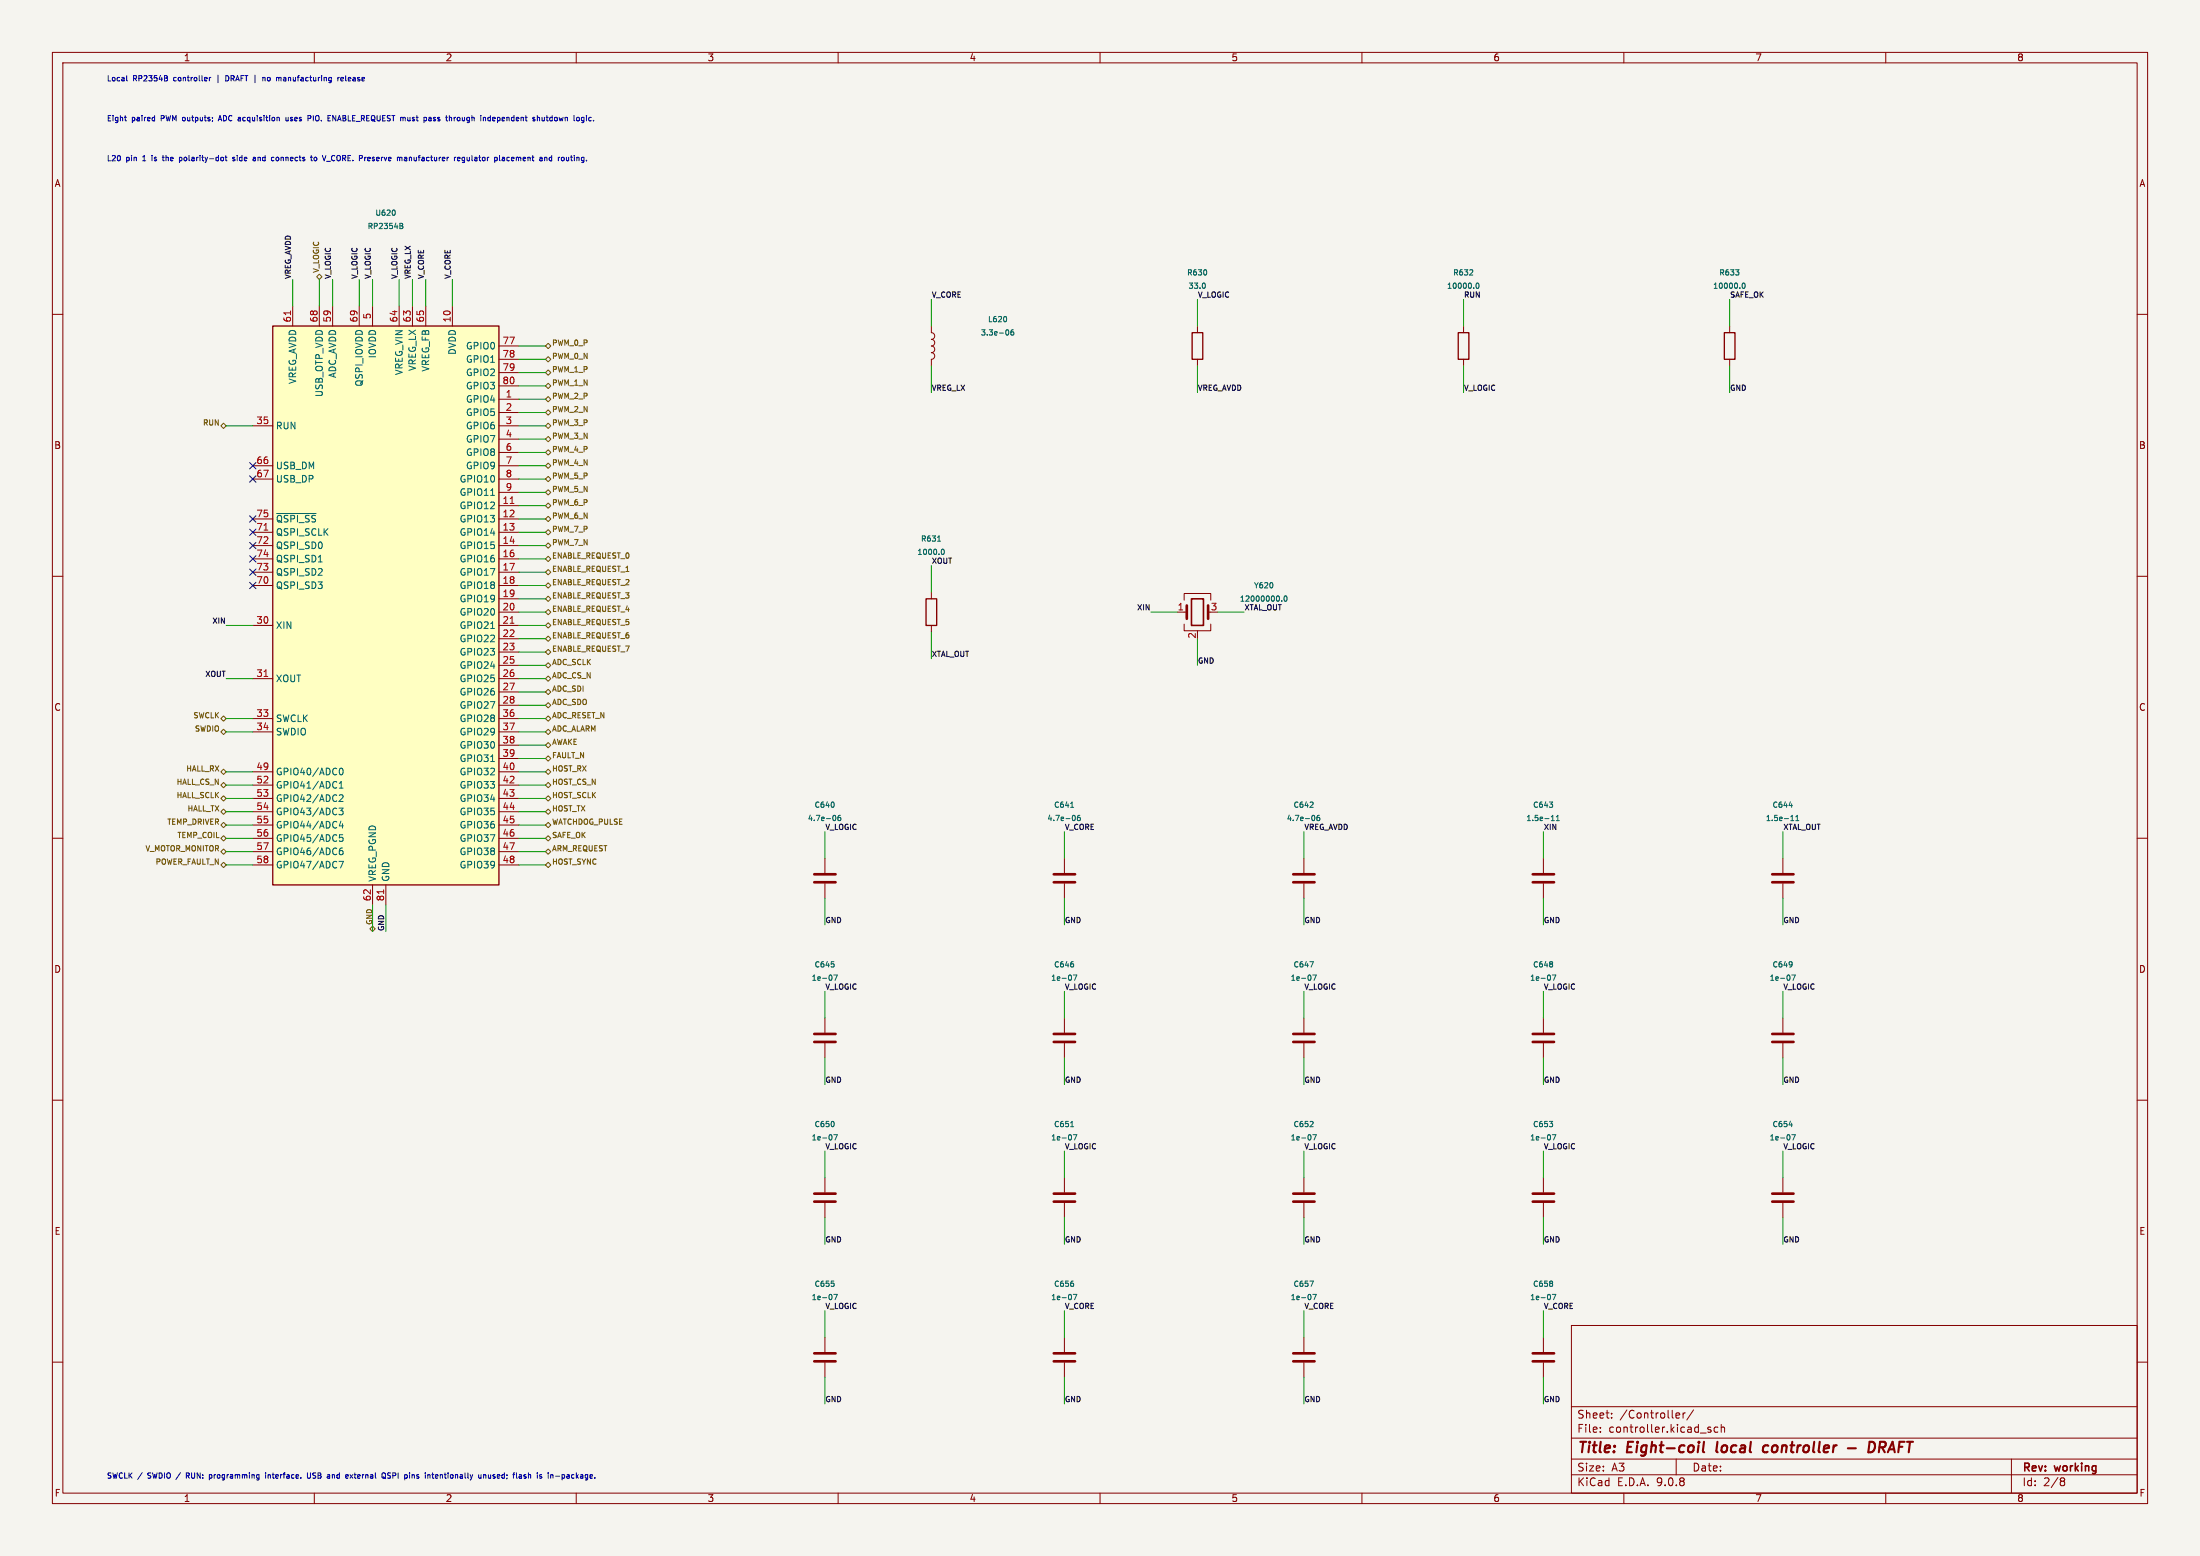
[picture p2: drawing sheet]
<svg xmlns="http://www.w3.org/2000/svg" width="420mm" height="297mm" viewBox="0 0 420 297" stroke-linecap="round" stroke-linejoin="round" font-family="sans-serif">
<path d="M0 0h420v297h-420z" fill="#f5f4ef" stroke="#f5f4ef" stroke-width=".19"/>
<g fill="none" stroke="#840000" stroke-width=".19">
<path d="M10 10h400v277h-400zM12 12h396v273h-396zM60 10v2M110 10v2M160 10v2M210 10v2M260 10v2M310 10v2M360 10v2M10 60h2M177.8 62.2v1.3a.64 .64 0 0 1 .6 .6 .64 .64 0 0 1-.6 .7 .64 .64 0 0 1 .6 .6 .64 .64 0 0 1-.6 .6 .64 .64 0 0 1 .6 .7 .64 .64 0 0 1-.6 .6M177.8 67.3a.64 .64 0 0 1 .6 .6 .64 .64 0 0 1-.6 .7v1.3"/>
<path d="M228.6 62.2v1.3M228.6 68.6v1.3M279.4 62.2v1.3M279.4 68.6v1.3M330.2 62.2v1.3M330.2 68.6v1.3M408 60h2M10 110h2M177.8 113v1.3M177.8 119.4v1.3M224.8 116.8h1.8M226.1 114.6v-1.3h5v1.3"/>
<path d="M226.1 119.1v1.3h5v-1.3M408 110h2M228.6 120.4v.3M10 160h2M408 160h2M157.5 163.8v2.8M157.5 168.7v2.8M248.9 163.8v2.8M248.9 168.7v2.8M294.6 163.8v2.8M294.6 168.7v2.8M340.4 163.8v2.8"/>
<path d="M340.4 168.7v2.8M294.6 194.3v2.8M294.6 199.1v2.8M340.4 194.3v2.8M340.4 199.1v2.8M10 210h2M408 210h2M203.2 255.3v2.8M294.6 255.3v2.8M300 253h108v32h-108zM10 260h2M203.2 260.1v2.8"/>
<path d="M294.6 260.1v2.8M300 278.5h108M300 274.5h108M300 268.5h108M305.5 273.2v.2M305.5 272.5v.1M307.7 270.5v.2M307.7 269.8v.1M320 278.5v3M320.2 269.7l.4 .1 .1 .2-.8 .2M320.6 270.6l-.4 .1M321.3 269.7v1"/>
<path d="M321.7 269.7l-.3 .1-.1 .2M323.3 269.1l-1.3 1.9M326.1 272.8l.5 .2 .1 .2-.3 .2-.4-.1M326.1 272.5h.5M327.9 272.5l-.4-.1-.3 .3 .2 .6h.5M328.6 272.5l.2-.1 .4 .1v.9M328.6 271.9v1.5M384 278.5v6.5M408 260h2M60 285v2M110 285v2M160 285v2"/>
<path d="M210 285v2M260 285v2M300 281.5h108M310 285v2M360 285v2M393.6 282.7h.3M393.9 282.7l.2 .2 .1 .4-.2 .2-.4 .1M394.2 282.4l-.3 .3"/>
</g>
<path d="M325.3 275.2l-.2 1.7 .2 .3M327.9 275.2l-.2 1.9M337.6 276a.66 .66 0 0 0-1 .3l-.1 .5 .2 .3h.7M352.8 276.4h1.5M356.9 275.2a.96 .96 0 0 1 1.1 .6 .96 .96 0 0 1-.3 1.1l-.6 .3h-.4zM358.8 276.3h.7M359.7 275.2h-.8l-.2 2" fill="none" stroke="#840000" stroke-width=".4"/>
<g fill="none" stroke="#840000" stroke-width=".51">
<path d="M226.6 115.6v2.5M230.6 115.6v2.5M155.4 166.9h4.1M155.4 168.4h4.1M246.9 166.9h4.1M246.9 168.4h4.1M292.6 166.9h4.1M292.6 168.4h4.1M338.3 166.9h4.1M338.3 168.4h4.1M292.6 197.4h4.1M292.6 198.9h4.1"/>
<path d="M338.3 197.4h4.1M338.3 198.9h4.1M201.2 258.3h4M201.2 259.8h4M292.6 258.3h4.1M292.6 259.8h4.1"/>
</g>
<g fill="none" stroke="#006464" stroke-width=".19">
<path d="M230 54.1l.1 .3-.1 .6M230.3 51.7v.6M280.5 52.5h.7M281.1 51.6v.3M281.9 54.1l.1-.1a.54 .54 0 0 1 .4 .5 .54 .54 0 0 1-.4 .5 .68 .68 0 0 1-.1-.9zM331.3 51.5h.7l-.4 .4M331.9 52v.4M332.7 54.1l.1-.1a.54 .54 0 0 1 .4 .5 .54 .54 0 0 1-.4 .5l-.2-.3zM192.1 60.5l.1 .3-.1 .5M192.3 62.9a.64 .64 0 0 1 0 1.1M193.5 62.9l-.3 .1-.2 .2v.6l.2 .2 .3-.1v-.5l-.3-.1-.2 .2M179 103.3h.6"/>
<path d="M179.7 105l.2-.2a.54 .54 0 0 1 .4 .5 .54 .54 0 0 1-.4 .5l-.2-.2M244.7 114.7v.1M245.2 113.8l.2-.1a.54 .54 0 0 1 .3 .6 .54 .54 0 0 1-.3 .5l-.3-.4zM159.2 153.3v.6M159.3 155.6a.64 .64 0 0 1 0 1M160.4 155.6l-.3 .1-.1 .2-.1 .5 .2 .2 .4-.1-.1-.4-.3-.1-.2 .2M250.1 154.1h.6M250.6 153.2v.3M250.8 155.6a.64 .64 0 0 1 0 1M251.9 155.6l-.3 .1-.2 .2v.5l.2 .2 .3-.1v-.4l-.3-.1-.2 .2M295.8 153.1h.6l-.3 .4M296.1 156.6h.6"/>
<path d="M296.2 155.9l.2-.3v1M296.4 153.6v.4M297.1 156.6h.6M297.1 155.9l.3-.3v1M341.5 153.8h.7M341.9 156.6h.5M342 155.9l.2-.3v1M342.8 156.6h.6M342.8 155.9l.3-.3v1M296.3 186.1h.7l-.4 1M296.4 183.7v.2M296.4 184.1v.4"/>
<path d="M342.1 186.1h.6l-.4 1M342.1 183.7v.6M342.1 184v.1M204.9 247.1h.7l-.5 1M204.9 245v.4M296.3 247.1h.7l-.4 1M296.4 244.6v.3M296.4 245.1v.3"/>
</g>
<path d="M227.6 63.5h2v5.1h-2zM278.4 63.5h2v5.1h-2zM329.2 63.5h2v5.1h-2zM176.8 114.3h2v5.1h-2z" fill="none" stroke="#840000" stroke-width=".25"/>
<path d="M227.5 114.3h2.2v5.1h-2.2z" fill="none" stroke="#840000" stroke-width=".3"/>
<path d="M52.1 62.2h43.1v106.7h-43.1z" fill="#ffffc2"/>
<path d="M52.1 62.2h43.1v106.7h-43.1z" fill="none" stroke="#840000" stroke-width=".25"/>
<g fill="none" stroke="#840000" stroke-width=".19">
<path d="M55.9 58.4v3.8M61 58.4v3.8M63.5 58.4v3.8M68.6 58.4v3.8M71.1 58.4v3.8M76.2 58.4v3.8M78.7 58.4v3.8M81.3 58.4v3.8M86.4 58.4v3.8M95.2 66h3.9M95.2 68.6h3.9M95.2 71.1h3.9"/>
<path d="M95.2 73.7h3.9M95.2 76.2h3.9M95.2 78.7h3.9M48.3 81.3h3.8M48.3 88.9h3.8M48.3 91.4h3.8M48.3 99.1h3.8M95.2 81.3h3.9M95.2 88.9h3.9M95.2 91.4h3.9M95.2 99.1h3.9M95.2 83.8h3.9"/>
<path d="M95.2 86.4h3.9M95.2 94h3.9M95.2 96.5h3.9M48.3 101.6h3.8M48.3 104.1h3.8M48.3 106.7h3.8M48.3 109.2h3.8M48.3 111.8h3.8M48.3 119.4h3.8M95.2 101.6h3.9M95.2 104.1h3.9M95.2 106.7h3.9"/>
<path d="M95.2 109.2h3.9M95.2 111.8h3.9M95.2 119.4h3.9M95.2 114.3h3.9M95.2 116.8h3.9M48.3 129.5h3.8M48.3 137.2h3.8M48.3 139.7h3.8M95.2 129.5h3.9M95.2 137.2h3.9M95.2 139.7h3.9M95.2 121.9h3.9"/>
<path d="M95.2 124.5h3.9M95.2 127h3.9M95.2 132.1h3.9M95.2 134.6h3.9M48.3 147.3h3.8M48.3 149.9h3.8M48.3 152.4h3.8M48.3 154.9h3.8M48.3 157.5h3.8M95.2 147.3h3.9M95.2 149.9h3.9M95.2 152.4h3.9"/>
<path d="M95.2 154.9h3.9M95.2 157.5h3.9M95.2 142.2h3.9M95.2 144.8h3.9M48.3 160h3.8M48.3 162.6h3.8M48.3 165.1h3.8M71.1 168.9v3.8M73.7 168.9v3.8M95.2 160h3.9M95.2 162.6h3.9M95.2 165.1h3.9"/>
<path d="M203.2 163.8v2.8M203.2 168.7v2.8M157.5 194.3v2.8M157.5 199.1v2.8M203.2 194.3v2.8M203.2 199.1v2.8M248.9 194.3v2.8M248.9 199.1v2.8M157.5 224.8v2.8M157.5 229.6v2.8M203.2 224.8v2.8M203.2 229.6v2.8"/>
<path d="M248.9 224.8v2.8M248.9 229.6v2.8M294.6 224.8v2.8M294.6 229.6v2.8M340.4 224.8v2.8M340.4 229.6v2.8M157.5 255.3v2.8M248.9 255.3v2.8M157.5 260.1v2.8M248.9 260.1v2.8"/>
</g>
<g fill="none" stroke="#006464" stroke-width=".19">
<path d="M75.4 40.2v.3v.5M76.3 42.6l.5 .1 .1 .2-.2 .2M76.3 43.1h.4M76.7 43.1l.2 .2v.2l-.6 .1M52.8 98h7.6M93.7 94.6h.7M60.8 107.3h.7M93.7 120h.7M64.7 154.2h.8l-.4 .5 .3 .2v.5l-.1 .1-.6-.1M64.8 151.8l.5-.1 .2 .4-.8 .9h.8M64.8 150.4h.7M64.8 149.5l.3-.3v1.2"/>
<path d="M65 146.7l.1-.1a.68 .68 0 0 1 .4 .7 .68 .68 0 0 1-.4 .6 .84 .84 0 0 1-.1-1.2zM65.1 156.7l-.3 .9h.8M65.4 157.2v.9M65.4 159.3h-.6v.6l.2-.1 .4 .1 .1 .2-.1 .4-.1 .1-.5-.1M93.7 145.4h.7M204.4 154.1h.6M205 155.6a.64 .64 0 0 1 0 1M206.2 155.6l-.3 .1-.2 .2v.5l.2 .2 .3-.1v-.4l-.3-.1-.2 .2M64.7 164.4h.9l-.6 1.3M65.4 161.9h-.4a.86 .86 0 0 0 0 1.2l.4-.1 .1-.4-.2-.2h-.3l-.2 .2M159.2 186.1h.7l-.5 1M159.2 184v.5"/>
<path d="M204.9 186.1h.7l-.5 1M204.9 184v.5M250.1 183.6h.6l-.4 1M250.6 186.1h.7l-.4 1M159.2 216.6h.7l-.5 1M159.2 214.2v.7M204.4 215.1h.6M204.9 216.6h.7l-.5 1M250.1 215.1h.6M250.6 216.6h.7l-.4 1M250.6 214.1v.4M295.8 214h.6l-.3 .4"/>
<path d="M296.3 216.6h.7l-.4 1M296.4 214.5v.5M341.5 214.7h.7M342.1 216.6h.6l-.4 1M159.2 247.1h.7l-.5 1M159.2 245v.4M250.1 244.5h.6l-.4 1M250.6 247.1h.7l-.4 1"/>
</g>
<path d="M55.5 59.4v.7M97.4 96.1h.7M50.4 101.2h.7M97.4 119h.7M50.4 129.1h.7M73.2 169.8v.8" fill="none" stroke="#a90000" stroke-width=".19"/>
<g fill="none" stroke="#840000" stroke-width=".51">
<path d="M201.2 166.9h4M201.2 168.4h4M155.4 197.4h4.1M155.4 198.9h4.1M201.2 197.4h4M201.2 198.9h4M246.9 197.4h4.1M246.9 198.9h4.1M155.4 227.8h4.1M155.4 229.4h4.1M201.2 227.8h4M201.2 229.4h4"/>
<path d="M246.9 227.8h4.1M246.9 229.4h4.1M292.6 227.8h4.1M292.6 229.4h4.1M338.3 227.8h4.1M338.3 229.4h4.1M155.4 258.3h4.1M155.4 259.8h4.1M246.9 258.3h4.1M246.9 259.8h4.1"/>
</g>
<g fill="none" stroke="#725600" stroke-width=".19">
<path d="M60.5 52.8l.5-.5 .5 .5-.5 .5zM104.1 66l.5-.5 .6 .5-.6 .5zM104.1 76.2l.5-.5 .6 .5-.6 .5zM104.1 71.1l.5-.5 .6 .5-.6 .5zM104.1 68.6l.5-.5 .6 .5-.6 .5zM104.6 73.2l.6 .5-.6 .5-.5-.5zM104.6 78.2l.6 .5-.6 .5-.5-.5zM42.2 81.3l.5-.5 .5 .5-.5 .5zM104.1 94l.5-.5 .6 .5-.6 .5zM104.1 88.9l.5-.5 .6 .5-.6 .5zM104.1 86.4l.5-.5 .6 .5-.6 .5zM104.1 81.3l.5-.5 .6 .5-.6 .5z"/>
<path d="M104.1 99.1l.5-.5 .6 .5-.6 .5zM104.6 96l.6 .5-.6 .5-.5-.5zM104.6 90.9l.6 .5-.6 .5-.5-.5zM104.6 83.3l.6 .5-.6 .5-.5-.5zM104.1 116.8l.5-.5 .6 .5-.6 .5zM104.1 111.8l.5-.5 .6 .5-.6 .5zM104.1 109.2l.5-.5 .6 .5-.6 .5zM104.1 106.7l.5-.5 .6 .5-.6 .5zM104.1 104.1l.5-.5 .6 .5-.6 .5zM104.6 118.9l.6 .5-.6 .5-.5-.5zM104.6 113.8l.6 .5-.6 .5-.5-.5zM104.6 101.1l.6 .5-.6 .5-.5-.5z"/>
<path d="M42.2 137.2l.5-.5 .5 .5-.5 .5zM42.2 139.7l.5-.5 .5 .5-.5 .5zM104.1 139.7l.5-.5 .6 .5-.6 .5zM104.1 121.9l.5-.5 .6 .5-.6 .5zM104.1 134.6l.5-.5 .6 .5-.6 .5zM104.1 129.5l.5-.5 .6 .5-.6 .5zM104.1 127l.5-.5 .6 .5-.6 .5zM104.6 124l.6 .5-.6 .5-.5-.5zM104.6 136.7l.6 .5-.6 .5-.5-.5zM104.6 131.6l.6 .5-.6 .5-.5-.5zM42.2 152.4l.5-.5 .5 .5-.5 .5zM42.2 154.9l.5-.5 .5 .5-.5 .5z"/>
<path d="M42.2 157.5l.5-.5 .5 .5-.5 .5zM42.2 147.3l.5-.5 .5 .5-.5 .5zM42.2 149.9l.5-.5 .5 .5-.5 .5zM104.1 144.8l.5-.5 .6 .5-.6 .5zM104.1 149.9l.5-.5 .6 .5-.6 .5zM104.1 157.5l.5-.5 .6 .5-.6 .5zM104.1 152.4l.5-.5 .6 .5-.6 .5zM104.6 146.8l.6 .5-.6 .5-.5-.5zM104.6 141.7l.6 .5-.6 .5-.5-.5zM104.6 154.4l.6 .5-.6 .5-.5-.5zM42.2 160l.5-.5 .5 .5-.5 .5zM42.2 162.6l.5-.5 .5 .5-.5 .5z"/>
<path d="M42.2 165.1l.5-.5 .5 .5-.5 .5zM71.1 176.8l.5 .5-.5 .5-.5-.5zM104.1 162.6l.5-.5 .6 .5-.6 .5zM104.1 160l.5-.5 .6 .5-.6 .5zM104.6 164.6l.6 .5-.6 .5-.5-.5z"/>
</g>
<g fill="none" stroke="#009600" stroke-width=".19">
<path d="M55.9 53.3v5.1M61 53.3v5.1M63.5 53.3v5.1M68.6 53.3v5.1M71.1 53.3v5.1M76.2 53.3v5.1M78.7 53.3v5.1M81.3 53.3v5.1M86.4 53.3v5.1M177.8 57.2v5M228.6 57.2v5M279.4 57.2v5"/>
<path d="M330.2 57.2v5M99.1 68.6h5M99.1 66h5M99.1 71.1h5M99.1 73.7h5M99.1 76.2h5M99.1 78.7h5M177.8 69.9v5M228.6 69.9v5M279.4 69.9v5M330.2 69.9v5M43.2 81.3h5.1"/>
<path d="M99.1 94h5M99.1 96.5h5M99.1 91.4h5M99.1 99.1h5M99.1 81.3h5M99.1 83.8h5M99.1 86.4h5M99.1 88.9h5M43.2 119.4h5.1M99.1 119.4h5M99.1 101.6h5M99.1 104.1h5"/>
<path d="M99.1 109.2h5M99.1 111.8h5M99.1 114.3h5M99.1 106.7h5M99.1 116.8h5M177.8 108v5M219.7 116.8h5.1M232.4 116.8h5.1M43.2 137.2h5.1M43.2 129.5h5.1M43.2 139.7h5.1M99.1 137.2h5"/>
<path d="M99.1 129.5h5M99.1 139.7h5M99.1 127h5M99.1 134.6h5M99.1 132.1h5M99.1 121.9h5M99.1 124.5h5M177.8 120.7v5M228.6 121.9v5.1M43.2 149.9h5.1M43.2 147.3h5.1M43.2 157.5h5.1"/>
<path d="M43.2 154.9h5.1M43.2 152.4h5.1M99.1 149.9h5M99.1 147.3h5M99.1 157.5h5M99.1 154.9h5M99.1 142.2h5M99.1 144.8h5M99.1 152.4h5M157.5 158.8v5M203.2 158.8v5M248.9 158.8v5"/>
<path d="M294.6 158.8v5M340.4 158.8v5M43.2 160h5.1M43.2 165.1h5.1M43.2 162.6h5.1M71.1 172.7v5.1M73.7 172.7v5.1M99.1 160h5M99.1 165.1h5M99.1 162.6h5M157.5 171.5v5M203.2 171.5v5"/>
<path d="M248.9 171.5v5M294.6 171.5v5M340.4 171.5v5M157.5 189.2v5.1M203.2 189.2v5.1M248.9 189.2v5.1M294.6 189.2v5.1M340.4 189.2v5.1M157.5 201.9v5.1M157.5 219.7v5.1M203.2 201.9v5.1M203.2 219.7v5.1"/>
<path d="M248.9 201.9v5.1M248.9 219.7v5.1M294.6 201.9v5.1M294.6 219.7v5.1M340.4 201.9v5.1M340.4 219.7v5.1M157.5 232.4v5.1M203.2 232.4v5.1M248.9 232.4v5.1M294.6 232.4v5.1M340.4 232.4v5.1M157.5 250.2v5.1"/>
<path d="M203.2 250.2v5.1M248.9 250.2v5.1M294.6 250.2v5.1M157.5 262.9v5.1M203.2 262.9v5.1M248.9 262.9v5.1M294.6 262.9v5.1"/>
</g>
<g fill="none" stroke="#000084" stroke-width=".19">
<path d="M47.7 88.3l1.2 1.2M47.7 90.8l1.2 1.2M47.7 98.5l1.2 1.2M48.9 88.3l-1.2 1.2M48.9 90.8l-1.2 1.2M48.9 98.5l-1.2 1.2M47.7 101l1.2 1.2M47.7 103.5l1.2 1.2M47.7 111.2l1.2 1.2M47.7 106.1l1.2 1.2M47.7 108.6l1.2 1.2M48.9 101l-1.2 1.2"/>
<path d="M48.9 103.5l-1.2 1.2M48.9 111.2l-1.2 1.2M48.9 106.1l-1.2 1.2M48.9 108.6l-1.2 1.2"/>
</g>
<g fill="none" stroke="#0000c2" stroke-width=".19">
<path d="M24.2 14.4v.9l.1 .2M31.9 15l.1 .1-.1 .3M31.9 14.5v.3M40 14.8v.7M40.3 14.8l-.3 .2M43.5 14.5l-.4-.1v1.1l.4-.1M50.2 14.9l.4-.1v.7M50.2 14.8v.7M53.4 14.8l.3 .1v.6M64.5 14.8v.7M64.8 14.8l-.3 .2M65.1 15.1l.5-.1-.1-.2h-.3l-.1 .1v.5h.4"/>
<path d="M23.8 22.4h.3M24 23l.1 .1M29 29.7v.1M29 30v.7M31 30h.4M31.1 29.7v.8l.3 .2M34.3 30.1l.2-.1 .2 .2-.1 .4h-.3M34.3 30v1M41.7 23.1l.3-1 .3 1M41.8 22.8h.4M42.6 30.1v.5M43 30h.4"/>
<path d="M43.1 29.7v.8l.3 .2M44.8 30.1l-.2-.1-.2 .2 .1 .1 .3 .1v.2h-.4M48.6 30l.2 .2v.5M48.8 30.6l-.1 .1M48.8 30.3h-.1M49.3 30v.7M49.4 30l-.1 .1M53.1 30.1l-.2-.1-.2 .2 .1 .4h.3M54.6 22.4v.6h.4M55 22.4v.7M59.2 22.6l.2-.2-.1-.2-.5-.1v1M59.8 22.1v1"/>
<path d="M60 30.1l.3-.1 .2 .2v.3l-.2 .2-.4-.2zM62.3 30.8h.8M63.5 29.7l-.2 .4 .2 .5M63.5 23.1v-1l.6 1M77.2 30.1h.4l.1 .6M77.7 30.3l-.5 .2 .1 .2 .4-.1M78.1 30v.7M78.2 30.1h-.1M82 22.4l.3 .1v.6M82.3 23l-.3 .1M82.3 22.6l-.3 .1M85.2 22.1v.8"/>
<path d="M85.8 22.1v1M86.7 22.4v.7M87 22.4l-.3 .2M87.4 30.1l.3-.1 .1 .3-.5 .1M87.4 30.6h.4M88.7 30.1l-.3-.1-.2 .2 .1 .4h.4M88.7 30v.8l-.2 .2h-.2M89.2 30v.5l.3 .2M93.6 22.4h-.3l-.2 .2 .1 .4h.4M93.6 22.1v1M94.1 22.4v.6M94.5 22.6l-.4 .1"/>
<path d="M95.9 30.1h.4v.6M96.3 30.3l-.5 .2 .2 .2 .3-.1M97.2 30.1l-.2-.1-.2 .2 .1 .4h.3M102.7 22.4l.3 .1v.6M103.5 22.4v.6h.4M103.9 22.4v.7M105.3 30.1l-.3-.1-.2 .2 .1 .4h.4M105.3 29.7v1M109.6 29.7v.1M109.6 30v.7M111.1 22.4h.4M111.1 23h.4"/>
<path d="M111.5 22.4v.8l-.4 .2M112 22.1v.1M112 22.4v.7M112.4 22.5v.5M35.6 281.7h.4M35.8 281.7l.3 .5M36 281.1h-.4v1.1M40.1 281.5l.3 .2v.4l-.3 .1M50.7 281.1v.1M50.7 281.5v.7M51.2 281.5v.7M51.6 281.5l-.4 .1"/>
<path d="M58.7 281.1v.9l.2 .2 .4-.2v-.9M59.7 282.1l.2 .1M59.8 281.2v.3M63.8 281.5l-.4 .1M66.8 281.5l.5 .7M67.3 281.5l-.5 .7M73.3 282l.3 .2M73.3 281.1l.3 .4-.1 .5-.2 .2M74.6 281.2l-.4-.1-.2 .2 .1 .3 .4 .2v.3h-.5M78.8 281.5l.3 .1v.6M82.4 281.5h.4M82.7 282.2h.1"/>
<path d="M83.6 281.5h-.3l-.2 .1 .1 .5h.4M83.6 281.7l-.5 .1M92.3 281.6l.4-.1v.7M92.3 281.5v.7M93.2 281.5l.1 .6h.4M93.7 281.5v.7M100.4 281.5h-.2l-.2 .1 .1 .2 .3 .1v.2h-.4M104.7 281.1v.1M104.7 281.5v.7M105.1 281.6l.4-.1 .1 .7M105.1 281.5v.7M107.4 281.5l.4 .2-.1 .4-.3 .1"/>
</g>
<g font-size="2.8" fill="#840000">
<text x="301" y="277.9">Title:</text>
<text x="310.6" y="277.9">Eight-coil</text>
<text x="328.5" y="277.9">local</text>
<text x="338.2" y="277.9">controller</text>
<text x="359.9" y="277.9">DRAFT</text>
</g>
<g font-size="2.1" fill="#840000">
<text x="301" y="273.7">File:</text>
<text x="301" y="271">Sheet:</text>
<text x="307.1" y="273.7">controller.kicad_sch</text>
<text x="309.2" y="271">/Controller/</text>
<text x="301" y="281.1">Size:</text>
<text x="307.6" y="281.1">A3</text>
<text x="323" y="281.1">Date:</text>
<text x="386" y="281.3">Rev:</text>
<text x="392.4" y="281.3">working</text>
<text x="301" y="283.9">KiCad</text>
<text x="308.7" y="283.9">E.D.A.</text>
<text x="316.3" y="283.9">9.0.8</text>
<text x="386" y="283.9">Id:</text>
<text x="390.1" y="283.9">2/8</text>
</g>
<g font-size="1.8" fill="#840000">
<text x="35" y="11.9">1</text>
<text x="85" y="11.9">2</text>
<text x="135" y="11.9">3</text>
<text x="185" y="11.9">4</text>
<text x="235" y="11.9">5</text>
<text x="285" y="11.9">6</text>
<text x="335" y="11.9">7</text>
<text x="385" y="11.9">8</text>
<text x="10.3" y="35.9">A</text>
<text x="408.3" y="35.9">A</text>
<text x="10.3" y="85.9">B</text>
<text x="408.2" y="85.9">B</text>
<text x="10.3" y="135.9">C</text>
<text x="408.2" y="135.9">C</text>
<text x="10.3" y="185.9">D</text>
<text x="408.2" y="185.9">D</text>
<text x="10.3" y="235.9">E</text>
<text x="408.3" y="235.9">E</text>
<text x="10.3" y="285.9">F</text>
<text x="35" y="286.9">1</text>
<text x="85" y="286.9">2</text>
<text x="135" y="286.9">3</text>
<text x="185" y="286.9">4</text>
<text x="235" y="286.9">5</text>
<text x="285" y="286.9">6</text>
<text x="335" y="286.9">7</text>
<text x="385" y="286.9">8</text>
<text x="408.3" y="285.9">F</text>
</g>
<g font-size="1.8" fill="#a90000">
<text x="55.6" y="61.6" transform="rotate(-90 55.6 61.6)">61</text>
<text x="60.7" y="61.6" transform="rotate(-90 60.7 61.6)">68</text>
<text x="63.2" y="61.6" transform="rotate(-90 63.2 61.6)">59</text>
<text x="68.3" y="61.6" transform="rotate(-90 68.3 61.6)">69</text>
<text x="70.9" y="61" transform="rotate(-90 70.9 61)">5</text>
<text x="75.9" y="61.6" transform="rotate(-90 75.9 61.6)">64</text>
<text x="78.5" y="61.6" transform="rotate(-90 78.5 61.6)">63</text>
<text x="81" y="61.6" transform="rotate(-90 81 61.6)">65</text>
<text x="86.1" y="61.6" transform="rotate(-90 86.1 61.6)">10</text>
<text x="95.8" y="65.8">77</text>
<text x="95.8" y="68.3">78</text>
<text x="95.8" y="70.9">79</text>
<text x="95.8" y="73.4">80</text>
<text x="96.4" y="75.9">1</text>
<text x="48.9" y="81">35</text>
<text x="96.4" y="78.5">2</text>
<text x="96.4" y="81">3</text>
<text x="96.4" y="83.6">4</text>
<text x="48.9" y="88.6">66</text>
<text x="96.4" y="86.1">6</text>
<text x="96.4" y="88.6">7</text>
<text x="48.9" y="91.2">67</text>
<text x="96.4" y="91.2">8</text>
<text x="96.4" y="93.7">9</text>
<text x="48.9" y="98.8">75</text>
<text x="48.9" y="101.3">71</text>
<text x="95.8" y="96.3">11</text>
<text x="95.8" y="98.8">12</text>
<text x="95.8" y="101.3">13</text>
<text x="48.9" y="103.9">72</text>
<text x="48.9" y="106.4">74</text>
<text x="95.8" y="103.9">14</text>
<text x="95.8" y="106.4">16</text>
<text x="48.9" y="109">73</text>
<text x="48.9" y="111.5">70</text>
<text x="95.8" y="109">17</text>
<text x="95.8" y="111.5">18</text>
<text x="48.9" y="119.1">30</text>
<text x="95.8" y="114">19</text>
<text x="95.8" y="116.6">20</text>
<text x="95.8" y="119.1">21</text>
<text x="224.7" y="116.6">1</text>
<text x="231.1" y="116.6">3</text>
<text x="95.8" y="121.7">22</text>
<text x="95.8" y="124.2">23</text>
<text x="228.3" y="122" transform="rotate(-90 228.3 122)">2</text>
<text x="48.9" y="129.3">31</text>
<text x="95.8" y="126.7">25</text>
<text x="95.8" y="129.3">26</text>
<text x="95.8" y="131.8">27</text>
<text x="48.9" y="136.9">33</text>
<text x="95.8" y="134.4">28</text>
<text x="95.8" y="136.9">36</text>
<text x="48.9" y="139.4">34</text>
<text x="95.8" y="142">38</text>
<text x="95.8" y="139.4">37</text>
<text x="48.9" y="147.1">49</text>
<text x="48.9" y="149.6">52</text>
<text x="95.8" y="144.5">39</text>
<text x="95.8" y="147.1">40</text>
<text x="95.8" y="149.6">42</text>
<text x="48.9" y="152.1">53</text>
<text x="48.9" y="154.7">54</text>
<text x="95.8" y="152.1">43</text>
<text x="95.8" y="154.7">44</text>
<text x="48.9" y="157.2">55</text>
<text x="48.9" y="159.8">56</text>
<text x="95.8" y="157.2">45</text>
<text x="95.8" y="159.8">46</text>
<text x="48.9" y="162.3">57</text>
<text x="48.9" y="164.8">58</text>
<text x="95.8" y="162.3">47</text>
<text x="95.8" y="164.8">48</text>
<text x="70.9" y="172.1" transform="rotate(-90 70.9 172.1)">62</text>
<text x="73.4" y="172.1" transform="rotate(-90 73.4 172.1)">81</text>
</g>
<g font-size="1.8" fill="#006464">
<text x="72" y="68.5" transform="rotate(-90 72 68.5)">IOVDD</text>
<text x="77.1" y="71.7" transform="rotate(-90 77.1 71.7)">VREG_VIN</text>
<text x="79.6" y="70.9" transform="rotate(-90 79.6 70.9)">VREG_LX</text>
<text x="82.1" y="71" transform="rotate(-90 82.1 71)">VREG_FB</text>
<text x="87.2" y="67.8" transform="rotate(-90 87.2 67.8)">DVDD</text>
<text x="88.9" y="66.9">GPIO0</text>
<text x="88.9" y="69.4">GPIO1</text>
<text x="88.9" y="72">GPIO2</text>
<text x="56.7" y="73.4" transform="rotate(-90 56.7 73.4)">VREG_AVDD</text>
<text x="61.8" y="75.9" transform="rotate(-90 61.8 75.9)">USB_OTP_VDD</text>
<text x="64.4" y="72.3" transform="rotate(-90 64.4 72.3)">ADC_AVDD</text>
<text x="69.4" y="73.9" transform="rotate(-90 69.4 73.9)">QSPI_IOVDD</text>
<text x="88.9" y="74.5">GPIO3</text>
<text x="88.9" y="77.1">GPIO4</text>
<text x="52.6" y="82.1">RUN</text>
<text x="88.9" y="79.6">GPIO5</text>
<text x="88.9" y="82.1">GPIO6</text>
<text x="52.6" y="89.8">USB_DM</text>
<text x="88.9" y="84.7">GPIO7</text>
<text x="88.9" y="87.2">GPIO8</text>
<text x="88.9" y="89.8">GPIO9</text>
<text x="52.6" y="92.3">USB_DP</text>
<text x="87.6" y="92.3">GPIO10</text>
<text x="87.6" y="94.8">GPIO11</text>
<text x="52.6" y="99.9">~{QSPI_SS}</text>
<text x="87.6" y="97.4">GPIO12</text>
<text x="87.6" y="99.9">GPIO13</text>
<text x="52.6" y="102.5">QSPI_SCLK</text>
<text x="52.6" y="105">QSPI_SD0</text>
<text x="52.6" y="107.5">QSPI_SD1</text>
<text x="87.6" y="102.5">GPIO14</text>
<text x="87.6" y="105">GPIO15</text>
<text x="87.6" y="107.5">GPIO16</text>
<text x="52.6" y="110.1">QSPI_SD2</text>
<text x="52.6" y="112.6">QSPI_SD3</text>
<text x="87.6" y="110.1">GPIO17</text>
<text x="87.6" y="112.6">GPIO18</text>
<text x="87.6" y="115.2">GPIO19</text>
<text x="87.6" y="117.7">GPIO20</text>
<text x="52.6" y="120.2">XIN</text>
<text x="87.6" y="120.2">GPIO21</text>
<text x="87.6" y="122.8">GPIO22</text>
<text x="87.6" y="125.3">GPIO23</text>
<text x="52.6" y="130.4">XOUT</text>
<text x="87.6" y="127.9">GPIO24</text>
<text x="87.6" y="130.4">GPIO25</text>
<text x="87.6" y="132.9">GPIO26</text>
<text x="87.6" y="135.5">GPIO27</text>
<text x="52.6" y="138">SWCLK</text>
<text x="52.6" y="140.6">SWDIO</text>
<text x="87.6" y="143.1">GPIO30</text>
<text x="87.6" y="138">GPIO28</text>
<text x="87.6" y="140.6">GPIO29</text>
<text x="52.6" y="148.2">GPIO40/ADC0</text>
<text x="87.6" y="145.6">GPIO31</text>
<text x="87.6" y="148.2">GPIO32</text>
<text x="52.6" y="150.7">GPIO41/ADC1</text>
<text x="52.6" y="153.3">GPIO42/ADC2</text>
<text x="52.6" y="155.8">GPIO43/ADC3</text>
<text x="87.6" y="150.7">GPIO33</text>
<text x="87.6" y="153.3">GPIO34</text>
<text x="87.6" y="155.8">GPIO35</text>
<text x="52.6" y="158.3">GPIO44/ADC4</text>
<text x="52.6" y="160.9">GPIO45/ADC5</text>
<text x="87.6" y="158.3">GPIO36</text>
<text x="87.6" y="160.9">GPIO37</text>
<text x="52.6" y="163.4">GPIO46/ADC6</text>
<text x="52.6" y="166">GPIO47/ADC7</text>
<text x="87.6" y="163.4">GPIO38</text>
<text x="87.6" y="166">GPIO39</text>
<text x="72" y="168.4" transform="rotate(-90 72 168.4)">VREG_PGND</text>
<text x="74.5" y="168.4" transform="rotate(-90 74.5 168.4)">GND</text>
</g>
<g font-size="1.4" fill="#0000c2">
<text x="20.3" y="15.7">Local</text>
<text x="25.4" y="15.7">RP2354B</text>
<text x="33.4" y="15.7">controller</text>
<text x="41.8" y="15.7">|</text>
<text x="43.8" y="15.7">DRAFT |</text>
<text x="51.4" y="15.7">no</text>
<text x="54.2" y="15.7">manufacturing</text>
<text x="66.2" y="15.7">release</text>
<text x="20.3" y="23.3">Eight</text>
<text x="25.2" y="23.3">paired</text>
<text x="30.9" y="23.3">PWM outputs;</text>
<text x="42.5" y="23.3">ADC acquisition</text>
<text x="55.8" y="23.3">uses</text>
<text x="60.2" y="23.3">PIO.</text>
<text x="64.3" y="23.3">ENABLE_REQUEST must</text>
<text x="83.1" y="23.3">pass</text>
<text x="87.7" y="23.3">through</text>
<text x="94.5" y="23.3">independent</text>
<text x="104.7" y="23.3">shutdown</text>
<text x="112.8" y="23.3">logic.</text>
<text x="20.3" y="31">L20</text>
<text x="24.1" y="31">pin</text>
<text x="27.5" y="31">1</text>
<text x="29.5" y="31">is</text>
<text x="31.8" y="31">the</text>
<text x="35.2" y="31">polarity-dot</text>
<text x="45.6" y="31">side</text>
<text x="49.8" y="31">and</text>
<text x="53.6" y="31">connects</text>
<text x="61.4" y="31">to</text>
<text x="63.9" y="31">V_CORE. Preserve</text>
<text x="78.6" y="31">manufacturer</text>
<text x="89.7" y="31">regulator</text>
<text x="97.7" y="31">placement</text>
<text x="106.5" y="31">and</text>
<text x="110.3" y="31">routing.</text>
<text x="20.3" y="282.4">SWCLK /</text>
<text x="28.4" y="282.4">SWDIO /</text>
<text x="36.2" y="282.4">RUN:</text>
<text x="40.9" y="282.4">programming</text>
<text x="51.9" y="282.4">interface.</text>
<text x="60.1" y="282.4">USB</text>
<text x="64.2" y="282.4">and</text>
<text x="68" y="282.4">external</text>
<text x="75.2" y="282.4">QSPI</text>
<text x="79.7" y="282.4">pins</text>
<text x="83.9" y="282.4">intentionally</text>
<text x="94.4" y="282.4">unused;</text>
<text x="101.2" y="282.4">flash</text>
<text x="106" y="282.4">is</text>
<text x="108.4" y="282.4">in-package.</text>
</g>
<g font-size="1.4" fill="#006464">
<text x="71.5" y="41.4">U620</text>
<text x="70.1" y="43.9">RP2354B</text>
<text x="226.5" y="52.8">R630</text>
<text x="277.3" y="52.8">R632</text>
<text x="328.1" y="52.8">R633</text>
<text x="226.8" y="55.3">33.0</text>
<text x="276.1" y="55.3">10000.0</text>
<text x="187.1" y="64.2">3.3e-06</text>
<text x="188.5" y="61.7">L620</text>
<text x="175" y="106.1">1000.0</text>
<text x="175.7" y="103.6">R631</text>
<text x="239.3" y="112.5">Y620</text>
<text x="155.4" y="154.4">C640</text>
<text x="201.1" y="154.4">C641</text>
<text x="246.8" y="154.4">C642</text>
<text x="292.6" y="154.4">C643</text>
<text x="338.3" y="154.4">C644</text>
<text x="154.1" y="156.9">4.7e-06</text>
<text x="199.8" y="156.9">4.7e-06</text>
<text x="291.3" y="156.9">1.5e-11</text>
<text x="337" y="156.9">1.5e-11</text>
<text x="155.4" y="184.9">C645</text>
<text x="201.1" y="184.9">C646</text>
<text x="246.8" y="184.9">C647</text>
<text x="292.6" y="184.9">C648</text>
<text x="338.3" y="184.9">C649</text>
<text x="154.8" y="187.4">1e-07</text>
<text x="200.6" y="187.4">1e-07</text>
<text x="246.3" y="187.4">1e-07</text>
<text x="292" y="187.4">1e-07</text>
<text x="337.7" y="187.4">1e-07</text>
<text x="155.4" y="215.3">C650</text>
<text x="201.1" y="215.3">C651</text>
<text x="246.8" y="215.3">C652</text>
<text x="292.6" y="215.3">C653</text>
<text x="338.3" y="215.3">C654</text>
<text x="154.8" y="217.9">1e-07</text>
<text x="200.6" y="217.9">1e-07</text>
<text x="246.3" y="217.9">1e-07</text>
<text x="292" y="217.9">1e-07</text>
<text x="337.7" y="217.9">1e-07</text>
<text x="155.4" y="245.8">C655</text>
<text x="201.1" y="245.8">C656</text>
<text x="246.8" y="245.8">C657</text>
<text x="292.6" y="245.8">C658</text>
<text x="154.8" y="248.4">1e-07</text>
<text x="200.6" y="248.4">1e-07</text>
<text x="246.3" y="248.4">1e-07</text>
<text x="292" y="248.4">1e-07</text>
</g>
<g font-size="1.4" fill="#0f0f0f">
<text x="55.6" y="53.3" transform="rotate(-90 55.6 53.3)">VREG_AVDD</text>
<text x="63.2" y="53.3" transform="rotate(-90 63.2 53.3)">V_LOGIC</text>
<text x="68.3" y="53.3" transform="rotate(-90 68.3 53.3)">V_LOGIC</text>
<text x="70.8" y="53.3" transform="rotate(-90 70.8 53.3)">V_LOGIC</text>
<text x="75.9" y="53.3" transform="rotate(-90 75.9 53.3)">V_LOGIC</text>
<text x="78.5" y="53.3" transform="rotate(-90 78.5 53.3)">VREG_LX</text>
<text x="81" y="53.3" transform="rotate(-90 81 53.3)">V_CORE</text>
<text x="86.1" y="53.3" transform="rotate(-90 86.1 53.3)">V_CORE</text>
<text x="177.8" y="56.9">V_CORE</text>
<text x="228.6" y="56.9">V_LOGIC</text>
<text x="279.4" y="56.9">RUN</text>
<text x="326.9" y="55.3">10000.0</text>
<text x="330.2" y="56.9">SAFE_OK</text>
<text x="177.8" y="74.7">VREG_LX</text>
<text x="228.6" y="74.7">VREG_AVDD</text>
<text x="279.4" y="74.7">V_LOGIC</text>
<text x="330.2" y="74.7">GND</text>
<text x="177.8" y="107.7">XOUT</text>
<text x="40.4" y="119.1">XIN</text>
<text x="216.9" y="116.6">XIN</text>
<text x="236.6" y="115">12000000.0</text>
<text x="237.5" y="116.6">XTAL_OUT</text>
<text x="177.8" y="125.5">XTAL_OUT</text>
<text x="39.1" y="129.3">XOUT</text>
<text x="228.6" y="126.7">GND</text>
<text x="157.5" y="158.5">V_LOGIC</text>
<text x="203.2" y="158.5">V_CORE</text>
<text x="245.6" y="156.9">4.7e-06</text>
<text x="248.9" y="158.5">VREG_AVDD</text>
<text x="294.6" y="158.5">XIN</text>
<text x="340.4" y="158.5">XTAL_OUT</text>
<text x="73.4" y="177.8" transform="rotate(-90 73.4 177.8)">GND</text>
<text x="157.5" y="176.3">GND</text>
<text x="203.2" y="176.3">GND</text>
<text x="248.9" y="176.3">GND</text>
<text x="294.6" y="176.3">GND</text>
<text x="340.4" y="176.3">GND</text>
<text x="157.5" y="189">V_LOGIC</text>
<text x="203.2" y="189">V_LOGIC</text>
<text x="248.9" y="189">V_LOGIC</text>
<text x="294.6" y="189">V_LOGIC</text>
<text x="340.4" y="189">V_LOGIC</text>
<text x="157.5" y="206.7">GND</text>
<text x="203.2" y="206.7">GND</text>
<text x="248.9" y="206.7">GND</text>
<text x="294.6" y="206.7">GND</text>
<text x="340.4" y="206.7">GND</text>
<text x="157.5" y="219.4">V_LOGIC</text>
<text x="203.2" y="219.4">V_LOGIC</text>
<text x="248.9" y="219.4">V_LOGIC</text>
<text x="294.6" y="219.4">V_LOGIC</text>
<text x="340.4" y="219.4">V_LOGIC</text>
<text x="157.5" y="237.2">GND</text>
<text x="203.2" y="237.2">GND</text>
<text x="248.9" y="237.2">GND</text>
<text x="294.6" y="237.2">GND</text>
<text x="340.4" y="237.2">GND</text>
<text x="157.5" y="249.9">V_LOGIC</text>
<text x="203.2" y="249.9">V_CORE</text>
<text x="248.9" y="249.9">V_CORE</text>
<text x="294.6" y="249.9">V_CORE</text>
<text x="157.5" y="267.7">GND</text>
<text x="203.2" y="267.7">GND</text>
<text x="248.9" y="267.7">GND</text>
<text x="294.6" y="267.7">GND</text>
</g>
<g font-size="1.4" fill="#725600">
<text x="61" y="52.2" transform="rotate(-90 61 52.2)">V_LOGIC</text>
<text x="105.3" y="66">PWM_0_P</text>
<text x="105.3" y="71.1">PWM_1_P</text>
<text x="105.3" y="68.6">PWM_0_N</text>
<text x="105.3" y="73.7">PWM_1_N</text>
<text x="105.3" y="76.2">PWM_2_P</text>
<text x="38.6" y="81.3">RUN</text>
<text x="105.3" y="83.8">PWM_3_N</text>
<text x="105.3" y="81.3">PWM_3_P</text>
<text x="105.3" y="78.7">PWM_2_N</text>
<text x="105.3" y="88.9">PWM_4_N</text>
<text x="105.3" y="86.4">PWM_4_P</text>
<text x="105.3" y="94">PWM_5_N</text>
<text x="105.3" y="91.4">PWM_5_P</text>
<text x="105.3" y="96.5">PWM_6_P</text>
<text x="105.3" y="99.1">PWM_6_N</text>
<text x="105.3" y="101.6">PWM_7_P</text>
<text x="105.3" y="106.7">ENABLE_REQUEST_0</text>
<text x="105.3" y="104.1">PWM_7_N</text>
<text x="105.3" y="111.8">ENABLE_REQUEST_2</text>
<text x="105.3" y="109.2">ENABLE_REQUEST_1</text>
<text x="105.3" y="119.4">ENABLE_REQUEST_5</text>
<text x="105.3" y="116.8">ENABLE_REQUEST_4</text>
<text x="105.3" y="114.3">ENABLE_REQUEST_3</text>
<text x="105.3" y="124.5">ENABLE_REQUEST_7</text>
<text x="105.3" y="121.9">ENABLE_REQUEST_6</text>
<text x="105.3" y="129.5">ADC_CS_N</text>
<text x="105.3" y="127">ADC_SCLK</text>
<text x="36.8" y="137.2">SWCLK</text>
<text x="105.3" y="137.2">ADC_RESET_N</text>
<text x="105.3" y="134.6">ADC_SDO</text>
<text x="105.3" y="132.1">ADC_SDI</text>
<text x="37.1" y="139.7">SWDIO</text>
<text x="105.3" y="139.7">ADC_ALARM</text>
<text x="105.3" y="142.2">AWAKE</text>
<text x="33.6" y="149.9">HALL_CS_N</text>
<text x="35.4" y="147.3">HALL_RX</text>
<text x="105.3" y="147.3">HOST_RX</text>
<text x="105.3" y="144.8">FAULT_N</text>
<text x="105.3" y="149.9">HOST_CS_N</text>
<text x="33.6" y="152.4">HALL_SCLK</text>
<text x="35.7" y="154.9">HALL_TX</text>
<text x="105.3" y="154.9">HOST_TX</text>
<text x="105.3" y="152.4">HOST_SCLK</text>
<text x="31.8" y="157.5">TEMP_DRIVER</text>
<text x="33.7" y="160">TEMP_COIL</text>
<text x="105.3" y="160">SAFE_OK</text>
<text x="105.3" y="157.5">WATCHDOG_PULSE</text>
<text x="27.6" y="162.6">V_MOTOR_MONITOR</text>
<text x="29.6" y="165.1">POWER_FAULT_N</text>
<text x="105.3" y="165.1">HOST_SYNC</text>
<text x="105.3" y="162.6">ARM_REQUEST</text>
<text x="71.1" y="176.6" transform="rotate(-90 71.1 176.6)">GND</text>
</g>
</svg>
